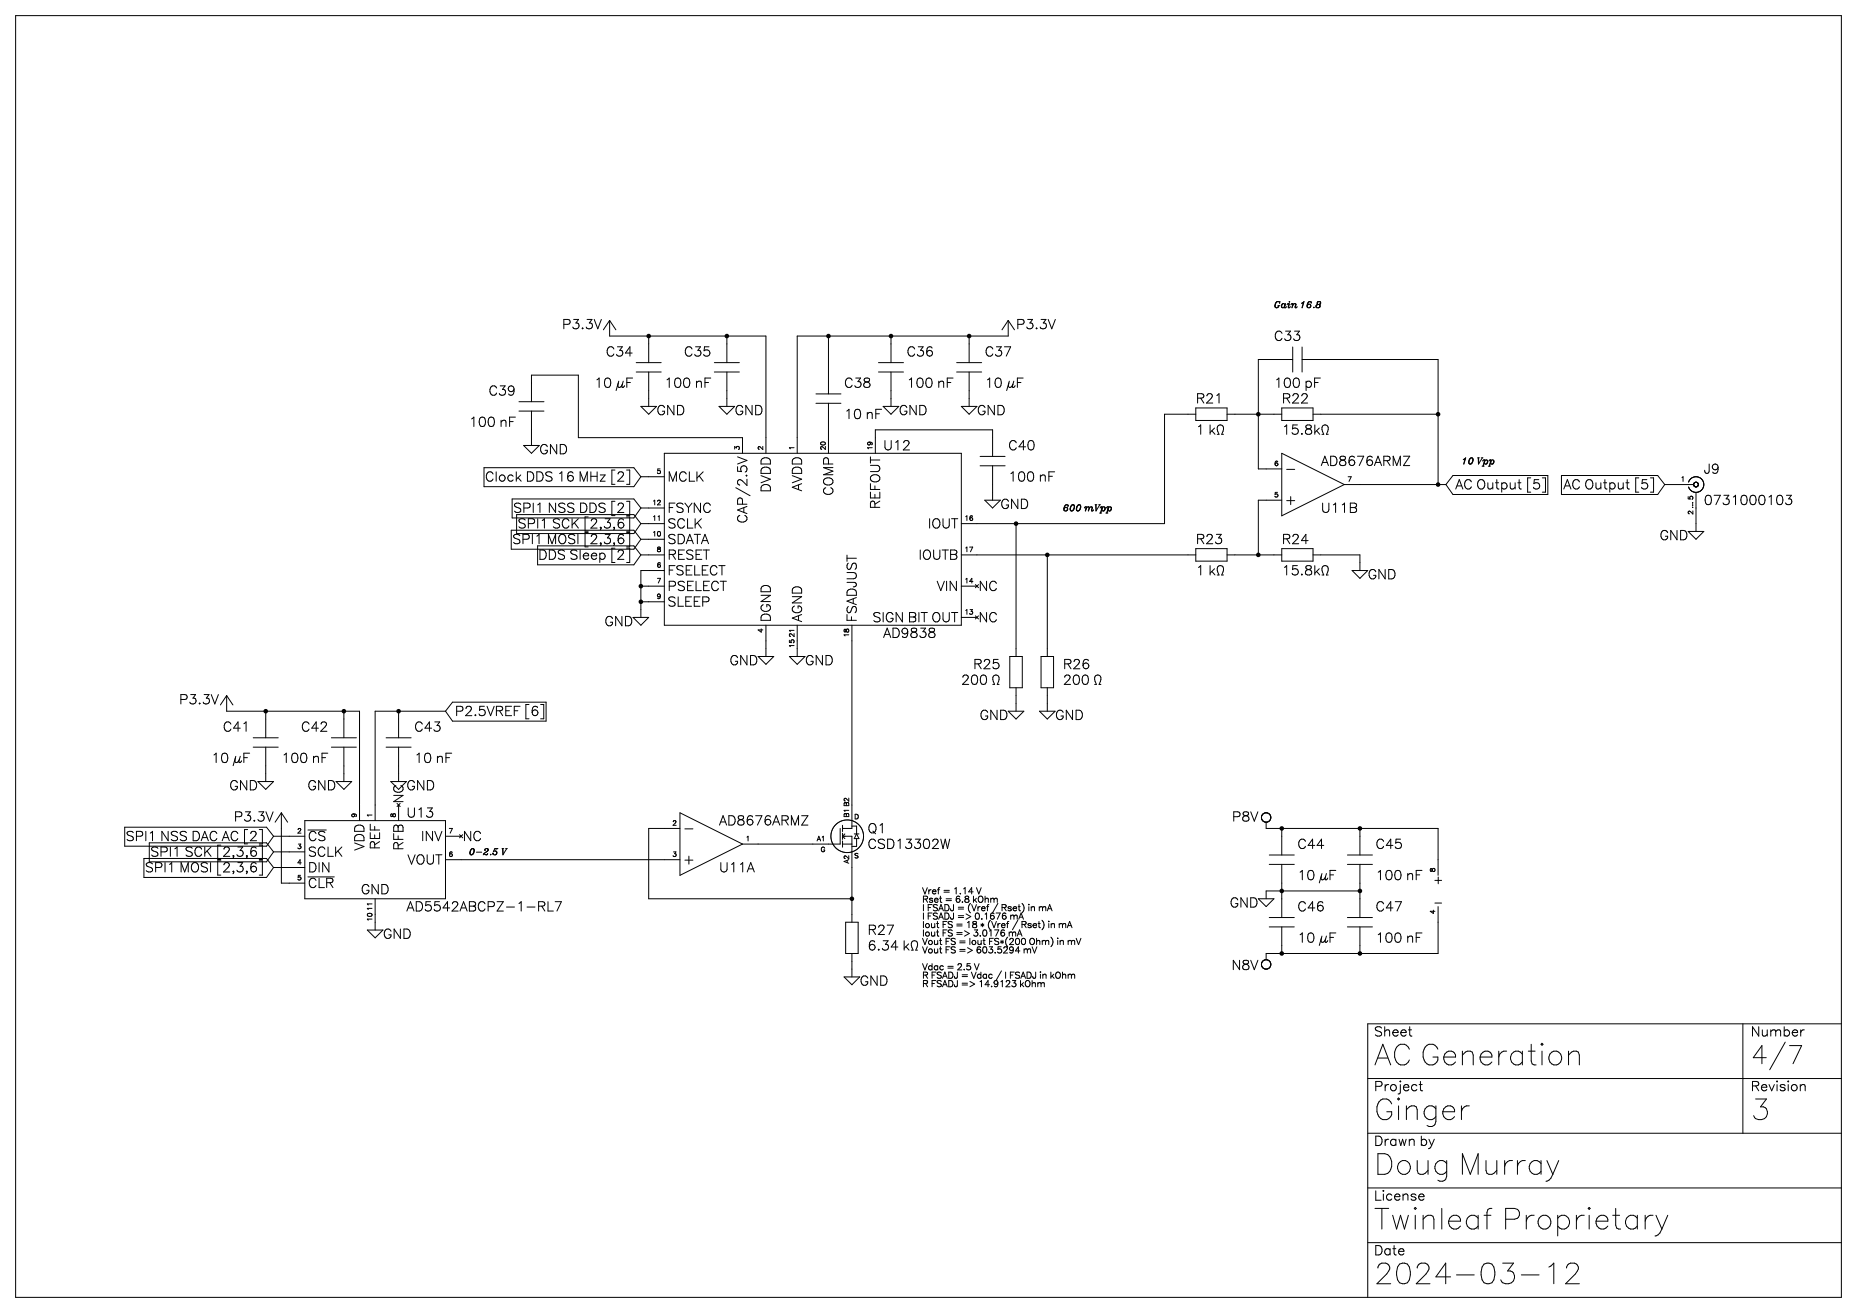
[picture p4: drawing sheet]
<svg xmlns="http://www.w3.org/2000/svg" width="297mm" height="210mm" viewBox="0 0 297 210" stroke-linecap="round" stroke-linejoin="round" font-family="sans-serif">
<g fill="none" stroke="#000" stroke-width=".16">
<path d="M2.5 2.5h292v205h-292zM97.5 51.2v2.6h25v18.7M97.5 51.2l-1 1.6M97.5 51.2l1 1.6M101.7 58h4.1M101.7 59.5h4.1M103.7 53.8v4.2M103.7 59.5v5.5M114.2 58h4.1M114.2 59.5h4.1M116.3 53.8v4.2M116.3 59.5v5.5"/>
<path d="M132.5 53.8v9.2M140.5 58h4M140.5 59.5h4M142.5 53.8v4.2M142.5 59.5v5.5M153 58h4M153 59.5h4M155 53.8v4.2M155 59.5v5.5M161.3 51.2v2.6h-33.8v18.7M161.3 51.2l-1 1.6M161.3 51.2l.9 1.6"/>
<path d="M206.7 57.5h-5.5v17.5h3.8M206.7 55.5v4M208.3 55.5v4M208.3 57.5h21.7v20M211.2 48.3v.3M77.4 74.8h24l1.1 1.4M81.9 79.8h19.5l1.1 1.4M83 64.2h4M83 65.7h4M83.8 71.3h2.4l-1.2 1.2zM85 64.2v-4.2h7.5v10h26.2v2.5M85 65.7v5.6"/>
<path d="M102.5 76.2h3.7M102.5 76.2l-1.1 1.6h-24M102.5 65h2.5l-1.3 1.3zM106.2 72.5h47.6v27.5h-47.6zM115 65h2.5l-1.2 1.3zM130.5 63h4M130.5 64.5h4M132.5 64.5v8M140 72.5v-3.8h18.7v4.3M141.3 65h2.4l-1.2 1.3zM153.8 65h2.4l-1.2 1.3zM156.8 73h3.9"/>
<path d="M156.8 74.5h3.9M157.5 80h2.5l-1.3 1.2zM158.7 74.5v5.5M191.2 65.2h5v2h-5zM191.2 66.3h-4.9v17.5h-32.5M195.3 68a.62 .62 0 0 1 .3 1l-.2 .5h.3M196.2 66.3h8.8M205 65.2h5v2h-5zM205 72.5l10 5-10 5zM205 80h-3.8v8.7M205.8 75.1h1.3M210 66.3h20"/>
<path d="M211.5 69l.2 .5h-.3M211.6 68a.59 .59 0 0 1 .8 .2 .59 .59 0 0 1 0 .8l-.3 .5h.3M215 77.5h16.3M231.3 77.5l1.1 1.6h15.2M247.6 76.1h-15.2l-1.1 1.4M249.7 76.1h15.4l1.1 1.4M266.2 77.5h4.7M266.2 77.5l-1.1 1.6h-15.4M270.1 77.9l.2 .4 .4 .3 .5 .1 .6-.1M270.9 77.5h.1M270.9 77.5v.1M270.9 77.6h.1"/>
<path d="M270.9 77.4v.1M270.9 77.4h.1M270.9 77.6v.1M270.9 77.3v.1M270.9 77.7h.1M270.9 77.3h.1M270.9 77.7l.1 .1M271 77.3h-.1M271 77.8h.1M271 77.2h.1M271.1 77.8h.1M271.1 77.2h-.1"/>
<path d="M271.1 77.2h.1M271.1 77.8v.1M271.1 77.9h.1M271.1 77.1v.1M271.1 77.1h.1M271.2 77.9h.1M271.2 77.1h-.1M271.2 77.1h.1M271.3 78.8v6.2M271.3 77.1h.1M271.3 77.9h.1M271.4 77.9h-.1"/>
<path d="M271.4 77.1h.1M271.4 77.9h.1M271.4 77.1v.1M271.4 77.8v.1M271.4 77.8h.1M271.4 77.2h.1M271.5 77.8h-.1M271.5 77.2h.1M271.5 77.8h.1M271.5 77.2v.1M271.5 77.3h.1M271.6 77.7l-.1 .1"/>
<path d="M271.6 77.3h.1M271.6 77.7h.1M271.6 77.3v.1M271.6 77.4h.1M271.6 77.6v.1M271.6 77.6h.1M271.6 77.4v.1M271.6 77.5v.1M271.6 77.5h.1M271.7 76.3h-.5l-.5 .1-.4 .3-.2 .4M272.1 76.6l.4 .8-.2 .8M81.8 84.8h19.6l1.1 1.5"/>
<path d="M82.6 82.3h18.8l1.1 1.5M86 87.3h15.4l1.1 1.4M101.3 98.8h2.4l-1.2 1.2zM102.5 88.7h3.7M102.5 81.2h3.7M102.5 83.8h3.7M102.5 86.3h3.7M102.5 93.7h3.7M102.5 96.2h3.7M102.5 88.7l-1.1 1.6h-15.4M102.5 81.2l-1.1 1.6h-19.5M102.5 86.3l-1.1 1.5h-19.6"/>
<path d="M102.5 83.8l-1.1 1.5h-18.8M106.2 91.3h-3.7v7.5M153.8 88.7h37.4M153.8 93.7h2.4M153.8 98.8h2.4M162.5 83.8v21.2M167.5 88.7v16.3M191.2 87.8h5v2h-5zM195.3 90.5a.62 .62 0 0 1 .3 1l-.2 .5h.3M196.2 88.7h8.8M205 87.8h5v2h-5zM210 88.7h7.5v2.6"/>
<path d="M211.5 91.5l.2 .5h-.3M211.6 90.5a.59 .59 0 0 1 .8 .2 .59 .59 0 0 1 0 .8l-.3 .5h.3M216.2 91.3h2.6l-1.3 1.2zM270 85h2.5l-1.2 1.3zM36.3 111.3v2.4h21.2v17.6M36.3 111.3l-1.1 1.5M36.3 111.3l1 1.5M40.5 118h4M40.5 119.5h4M42.5 113.7v4.3M42.5 119.5v5.5M53 118h4"/>
<path d="M53 119.5h4M55 113.7v4.3M55 119.5v5.5M61.7 118h4.1M61.7 119.5h4.1M63.8 113.7v4.3M63.8 119.5v5.5M71.3 113.7h-11.3v17.6M71.3 113.7l1.1 1.6h14.9M87.3 112.3h-14.9l-1.1 1.4M121.3 105h2.4l-1.2 1.3zM122.5 100v5"/>
<path d="M126.2 105h2.6l-1.3 1.3zM127.5 100v5M136.2 100v32.5h-1.4M157.4 108a.86 .86 0 0 1 0 1.5M158.8 109.5h.3a1.15 1.15 0 0 1-.1-1.5 .59 .59 0 0 1 .8 .2 .59 .59 0 0 1-.1 .8l-.2 .5h.3M161.3 113.7h2.4l-1.2 1.3zM161.5 105h2v5h-2zM162.5 110v3.7M166.3 113.7h2.4l-1.2 1.3zM166.5 105h2v5h-2zM167.5 110v3.7M175.1 109.5h.3a1.15 1.15 0 0 1-.1-1.5 .59 .59 0 0 1 .7 .2 .59 .59 0 0 1 0 .8l-.2 .5h.3"/>
<path d="M19.9 132.3h22.7l1.2 1.4M23 137.3h19.6l1.2 1.4M23.9 134.8h18.7l1.2 1.5M41.2 125h2.6l-1.3 1.2zM43.8 136.3h5M43.8 138.7h5M43.8 133.7h5M43.8 136.3l-1.2 1.5h-18.7M43.8 138.7l-1.2 1.6h-19.6M43.8 133.7l-1.2 1.6h-22.7M45 130v11.2h3.8M45 130l-1 1.5"/>
<path d="M45 130l1 1.5M48.8 131.3h22.5v12.5h-22.5zM53.7 125h2.6l-1.3 1.2zM63.8 128.7v2.6M71.3 137.5h37.5M71.3 133.7h2.4M80.9 135.7h.2M81 135.7l-.6 1M108.8 132.5h-5.1v11.3h32.5M108.8 130l9.9 5-9.9 5zM109.5 132.6h1.3M134.4 132.5v2.5h-15.7"/>
<path d="M134.8 133.7h1.4v13.8M134.8 135h1.4M134.8 132v1M134.8 133.3v1M134.8 134.5v1M134.8 133.7l.3 .4M135 133.7h.1M135.1 133.4l-.3 .3M136.2 132.1h.8v1.3M136.4 131.3a2.61 2.61 0 0 0-3.5 2.4 2.61 2.61 0 0 0 3.4 2.5M136.6 131.4a2.61 2.61 0 0 1 1.4 1.7M136.6 133.4h.8"/>
<path d="M137 134.1v1.3h-.8M137 133.4l.4 .7h-.8zM138 134.4a2.61 2.61 0 0 1-1.2 1.6M202 131.3l.1 .1M202.1 131.4h.1M202.2 131.4h.1M202.2 130.1l-.2 .1M202.2 131.4l.3 .1M202.2 130.1h.1M202.5 131.5v1h27.5v7.5M202.5 130h.1M202.5 130l-.3 .1"/>
<path d="M202.5 131.5h.1M202.5 130l.5 .2M202.8 131.4l-.3 .1M202.9 131.4h-.1M202.9 131.4h.1M203 131.3l-.1 .1M203 136.7h4M203 138.2h4M203 131.3h.1M203 130.2h.1M203.1 131.3h-.1M203.1 130.2l.1 .4"/>
<path d="M203.2 131l-.1 .3M203.2 131h.1M203.2 130.6h.1M203.2 130.6v.4M205 132.5v4.2M205 138.2v8.6M215.5 136.7h4M215.5 138.2h4M217.5 132.5v4.2M217.5 138.2v8.6M49.2 140.2h4.3M58.7 148.8h2.5l-1.2 1.2z"/>
<path d="M60 143.8v5M88.8 144.2h1l-.7 1.5M135 156.3h2.5l-1.3 1.2zM135.3 147.5h1.9v5h-1.9zM136.2 152.5v3.8M146 150.5a.59 .59 0 0 1 .7 .2 .59 .59 0 0 1 0 .8l-.2 .5h.2M201.2 143.8h2.5l-1.2 1.2zM202 154.8l.2 .1M202.1 153.6l-.1 .1M202.2 154.9h.1M202.2 154.9l.3 .1M202.5 153.5h.1"/>
<path d="M202.5 153.5l-.4 .1M202.5 153.5l.3 .1M202.5 155h.1M202.8 153.6h.1M202.9 153.6h.1M202.9 153.6l.1 .1M203 153.7h.1M203 146.8h4M203 148.3h4M203.1 153.7v.1M203.1 153.8h.1M203.1 153.8l.1 .2"/>
<path d="M203.1 154.6l-.2 .3-.4 .1M203.2 154.6h-.1M203.2 154h.1M203.2 154v.4M203.2 154.4v.2M203.2 154.4h.1M205 148.3v4.2M215.5 146.8h4M215.5 148.3h4M217.5 148.3v4.2M217.5 142.5h-15v1.3M229.5 144.4h1.1"/>
<path d="M230 145v7.5h-27.5v1M218.8 172.5h75.7M278.7 163.8v17.5M286.2 167.2h1.9l-1.3 2.9M294.5 163.8h-75.7v43.7M218.8 181.3h75.7M218.8 198.7h75.7M218.8 190h75.7M248 202.5l.5-.5v3.3M250.5 202.8a.82 .82 0 0 1 .7-.8h.6a.81 .81 0 0 1 .5 1.3l-.3 .4-1.6 1.6h2.2"/>
</g>
<g fill="none" stroke="#000" stroke-width=".75">
<path d="M103.7 53.7v.1M116.3 53.7v.1M132.5 53.7v.1M142.5 53.7v.1M155 53.7v.1M201.2 66.2v.1M230 66.2v.1M230 77.5h.1M102.5 93.7h.1M102.5 96.2h.1M162.5 83.7v.1M167.5 88.7h.1"/>
<path d="M201.2 88.7h.1M42.5 113.7h.1M55 113.7h.1M63.8 113.7h.1M205 132.5h.1M217.5 132.5h.1M136.2 143.7v.1M205 142.5h.1M205 152.5h.1M217.5 142.5h.1M217.5 152.5h.1"/>
</g>
<g font-size="5.3">
<text x="219.8" y="170.4">AC Generation</text>
<text x="219.8" y="179.1">Ginger</text>
<text x="280" y="179.1">3</text>
<text x="219.8" y="187.9">Doug Murray</text>
<text x="219.8" y="196.6">Twinleaf Proprietary</text>
<text x="219.8" y="205.4">2024-03-12</text>
</g>
<text font-size="4.6" x="280" y="170.2">4/7</text>
<g font-size="2.4">
<text x="89.7" y="52.6">P3.3V</text>
<text x="162.5" y="52.6">P3.3V</text>
<text x="96.8" y="57">C34</text>
<text x="109.3" y="57">C35</text>
<text x="145" y="57">C36</text>
<text x="157.5" y="57">C37</text>
<text x="203.8" y="54.5">C33</text>
<text x="78.1" y="63.3">C39</text>
<text x="95" y="62">10 µF</text>
<text x="106.3" y="62">100 nF</text>
<text x="135" y="62">C38</text>
<text x="145" y="62">100 nF</text>
<text x="157.5" y="62">10 µF</text>
<text x="191.2" y="64.5">R21</text>
<text x="203.8" y="62">100 pF</text>
<text x="205" y="64.5">R22</text>
<text x="75" y="68.3">100 nF</text>
<text x="105" y="66.4">GND</text>
<text x="117.5" y="66.4">GND</text>
<text x="135" y="67">10 nF</text>
<text x="141.3" y="72">U12</text>
<text x="143.8" y="66.4">GND</text>
<text x="156.3" y="66.4">GND</text>
<text x="161.2" y="72">C40</text>
<text x="191.2" y="69.5">1 k</text>
<text x="205" y="69.5">15.8k</text>
<text x="77" y="77">Clock DDS 16 MHz [2]</text>
<text x="86.3" y="72.6">GND</text>
<text x="106.7" y="77">MCLK</text>
<text x="161.2" y="77">100 nF</text>
<text x="211.3" y="74.5">AD8676ARMZ</text>
<text x="272.5" y="75.8">J9</text>
<text x="81.1" y="82">SPI1 NSS DDS [2]</text>
<text x="106.7" y="82">FSYNC</text>
<text x="119.5" y="83.5" transform="rotate(-90 119.5 83.5)">CAP/2.5V</text>
<text x="123.3" y="79.8" transform="rotate(-90 123.3 79.8)">DVDD</text>
<text x="128.3" y="79.7" transform="rotate(-90 128.3 79.7)">AVDD</text>
<text x="133.3" y="80.2" transform="rotate(-90 133.3 80.2)">COMP</text>
<text x="140.8" y="82.9" transform="rotate(-90 140.8 82.9)">REFOUT</text>
<text x="160" y="81.4">GND</text>
<text x="205.5" y="80.8">+</text>
<text x="211.3" y="82">U11B</text>
<text x="232.8" y="78.3">AC Output [5]</text>
<text x="250.2" y="78.3">AC Output [5]</text>
<text x="272.5" y="80.8">0731000103</text>
<text x="81.7" y="87">SPI1 MOSI [2,3,6]</text>
<text x="82.9" y="84.5">SPI1 SCK [2,3,6]</text>
<text x="85.8" y="89.5">DDS Sleep [2]</text>
<text x="106.7" y="84.5">SCLK</text>
<text x="106.7" y="87">SDATA</text>
<text x="106.7" y="89.5">RESET</text>
<text x="145.9" y="89.5">IOUTB</text>
<text x="147.5" y="84.5">IOUT</text>
<text x="191.2" y="87">R23</text>
<text x="205" y="87">R24</text>
<text x="264.7" y="86.4">GND</text>
<text x="106.7" y="92">FSELECT</text>
<text x="106.7" y="94.5">PSELECT</text>
<text x="149.2" y="94.5">VIN</text>
<text x="156.5" y="94.5">NC</text>
<text x="191.2" y="92">1 k</text>
<text x="205" y="92">15.8k</text>
<text x="218.7" y="92.6">GND</text>
<text x="95.9" y="100.1">GND</text>
<text x="106.7" y="97">SLEEP</text>
<text x="123.3" y="99.5" transform="rotate(-90 123.3 99.5)">DGND</text>
<text x="128.3" y="99.5" transform="rotate(-90 128.3 99.5)">AGND</text>
<text x="137" y="99.5" transform="rotate(-90 137 99.5)">FSADJUST</text>
<text x="137.2" y="99.5">SIGN BIT OUT</text>
<text x="141.3" y="102">AD9838</text>
<text x="156.5" y="99.5">NC</text>
<text x="115.9" y="106.4">GND</text>
<text x="128.8" y="106.4">GND</text>
<text x="155.6" y="107">R25</text>
<text x="170" y="107">R26</text>
<text x="28.5" y="112.6">P3.3V</text>
<text x="152.7" y="109.5">200</text>
<text x="170" y="109.5">200</text>
<text x="35.6" y="117">C41</text>
<text x="48.1" y="117">C42</text>
<text x="66.2" y="117">C43</text>
<text x="72.8" y="114.5">P2.5VREF [6]</text>
<text x="155.9" y="115.1">GND</text>
<text x="168.8" y="115.1">GND</text>
<text x="33.7" y="122">10 µF</text>
<text x="45" y="122">100 nF</text>
<text x="66.2" y="122">10 nF</text>
<text x="35.9" y="126.4">GND</text>
<text x="37.2" y="131.4">P3.3V</text>
<text x="48.4" y="126.4">GND</text>
<text x="64.5" y="128.5" transform="rotate(-90 64.5 128.5)">NC</text>
<text x="65" y="130.8">U13</text>
<text x="65" y="126.4">GND</text>
<text x="196.7" y="131.4">P8V</text>
<text x="18.4" y="134.5">SPI1 NSS DAC AC [2]</text>
<text x="24.1" y="137">SPI1 SCK [2,3,6]</text>
<text x="49.2" y="137">SCLK</text>
<text x="49.2" y="134.5">CS</text>
<text x="58.3" y="136.8" transform="rotate(-90 58.3 136.8)">VDD</text>
<text x="60.8" y="136.5" transform="rotate(-90 60.8 136.5)">REF</text>
<text x="64.5" y="136.5" transform="rotate(-90 64.5 136.5)">RFB</text>
<text x="66.8" y="134.5">INV</text>
<text x="74" y="134.5">NC</text>
<text x="115" y="132">AD8676ARMZ</text>
<text x="138.8" y="135.8">CSD13302W</text>
<text x="138.8" y="133.3">Q1</text>
<text x="207.5" y="135.8">C44</text>
<text x="220" y="135.8">C45</text>
<text x="22.9" y="139.5">SPI1 MOSI [2,3,6]</text>
<text x="49.2" y="139.5">DIN</text>
<text x="49.2" y="142">CLR</text>
<text x="57.3" y="143">GND</text>
<text x="64.1" y="138.3">VOUT</text>
<text x="109.2" y="138.3">+</text>
<text x="115" y="139.5">U11A</text>
<text x="207.5" y="140.8">10 µF</text>
<text x="220" y="140.8">100 nF</text>
<text x="65" y="145.8">AD5542ABCPZ-1-RL7</text>
<text x="138.8" y="149.5">R27</text>
<text x="195.9" y="145.1">GND</text>
<text x="207.5" y="145.8">C46</text>
<text x="220" y="145.8">C47</text>
<text x="61.2" y="150.1">GND</text>
<text x="138.8" y="152">6.34 k</text>
<text x="196.6" y="155.1">N8V</text>
<text x="207.5" y="150.8">10 µF</text>
<text x="220" y="150.8">100 nF</text>
<text x="137.5" y="157.6">GND</text>
<text x="219.8" y="165.8">Sheet</text>
<text x="280" y="165.8">Number</text>
<text x="219.8" y="174.5">Project</text>
<text x="280" y="174.5">Revision</text>
<text x="219.8" y="183.2">Drawn by</text>
<text x="219.8" y="192">License</text>
<text x="219.8" y="200.7">Date</text>
</g>
<text font-size="2" x="229.3" y="141.4">+</text>
<g font-size="1.6">
<text x="203.8" y="49.2">Gain 16.8</text>
<text x="233.8" y="74.2">10 Vpp</text>
<text x="170" y="81.7">600 mVpp</text>
<text x="75" y="136.7">0-2.5 V</text>
<text x="147.5" y="143">Vref = 1.14 V</text>
<text x="147.5" y="144.3">Rset = 6.8 kOhm</text>
<text x="147.5" y="145.7">I FSADJ = (Vref / Rset) in mA</text>
<text x="147.5" y="147">I FSADJ =&gt; 0.1676 mA</text>
<text x="147.5" y="148.4">Iout FS = 18 * (Vref / Rset) in mA</text>
<text x="147.5" y="149.7">Iout FS =&gt; 3.0176 mA</text>
<text x="147.5" y="151.1">Vout FS = Iout FS*(200 Ohm) in mV</text>
<text x="147.5" y="152.4">Vout FS =&gt; 603.5294 mV</text>
<text x="147.5" y="155.1">Vdac = 2.5 V</text>
<text x="147.5" y="156.5">R FSADJ = Vdac / I FSADJ in kOhm</text>
<text x="147.5" y="157.8">R FSADJ =&gt; 14.9123 kOhm</text>
</g>
<g font-size="1.2">
<text x="118.2" y="72" transform="rotate(-90 118.2 72)">3</text>
<text x="122" y="72" transform="rotate(-90 122 72)">2</text>
<text x="127" y="72" transform="rotate(-90 127 72)">1</text>
<text x="132" y="72" transform="rotate(-90 132 72)">20</text>
<text x="139.5" y="72" transform="rotate(-90 139.5 72)">19</text>
<text x="105.1" y="75.7">5</text>
<text x="203.8" y="74.5">6</text>
<text x="215.5" y="77">7</text>
<text x="268.8" y="77">1</text>
<text x="104.4" y="80.7">12</text>
<text x="104.4" y="83.2">11</text>
<text x="154.2" y="83.2">16</text>
<text x="203.8" y="79.5">5</text>
<text x="270.8" y="82.3" transform="rotate(-90 270.8 82.3)">2 ... 5</text>
<text x="104.4" y="85.7">10</text>
<text x="105.1" y="88.2">8</text>
<text x="154.2" y="88.2">17</text>
<text x="105.1" y="95.7">9</text>
<text x="105.1" y="90.7">6</text>
<text x="105.1" y="93.2">7</text>
<text x="154.2" y="93.2">14</text>
<text x="122" y="101.2" transform="rotate(-90 122 101.2)">4</text>
<text x="135.7" y="101.8" transform="rotate(-90 135.7 101.8)">18</text>
<text x="154.2" y="98.2">13</text>
<text x="127" y="103.5" transform="rotate(-90 127 103.5)">15 21</text>
<text x="57" y="130.7" transform="rotate(-90 57 130.7)">9</text>
<text x="59.5" y="130.7" transform="rotate(-90 59.5 130.7)">1</text>
<text x="63.3" y="130.7" transform="rotate(-90 63.3 130.7)">8</text>
<text x="107.6" y="132">2</text>
<text x="135.7" y="130.7" transform="rotate(-90 135.7 130.7)">B1 B2</text>
<text x="136.6" y="131">D</text>
<text x="47.6" y="135.7">3</text>
<text x="47.6" y="133.3">2</text>
<text x="71.8" y="137">6</text>
<text x="71.8" y="133.3">7</text>
<text x="107.6" y="137">3</text>
<text x="119.2" y="134.5">1</text>
<text x="130.5" y="134.5">A1</text>
<text x="131.2" y="136.3">G</text>
<text x="136.6" y="137.2">S</text>
<text x="47.6" y="138.2">4</text>
<text x="47.6" y="140.8">5</text>
<text x="135.7" y="138.2" transform="rotate(-90 135.7 138.2)">A2</text>
<text x="229.5" y="139.5" transform="rotate(-90 229.5 139.5)">8</text>
<text x="59.5" y="147.3" transform="rotate(-90 59.5 147.3)">10 11</text>
<text x="229.5" y="146.2" transform="rotate(-90 229.5 146.2)">4</text>
</g>
</svg>
